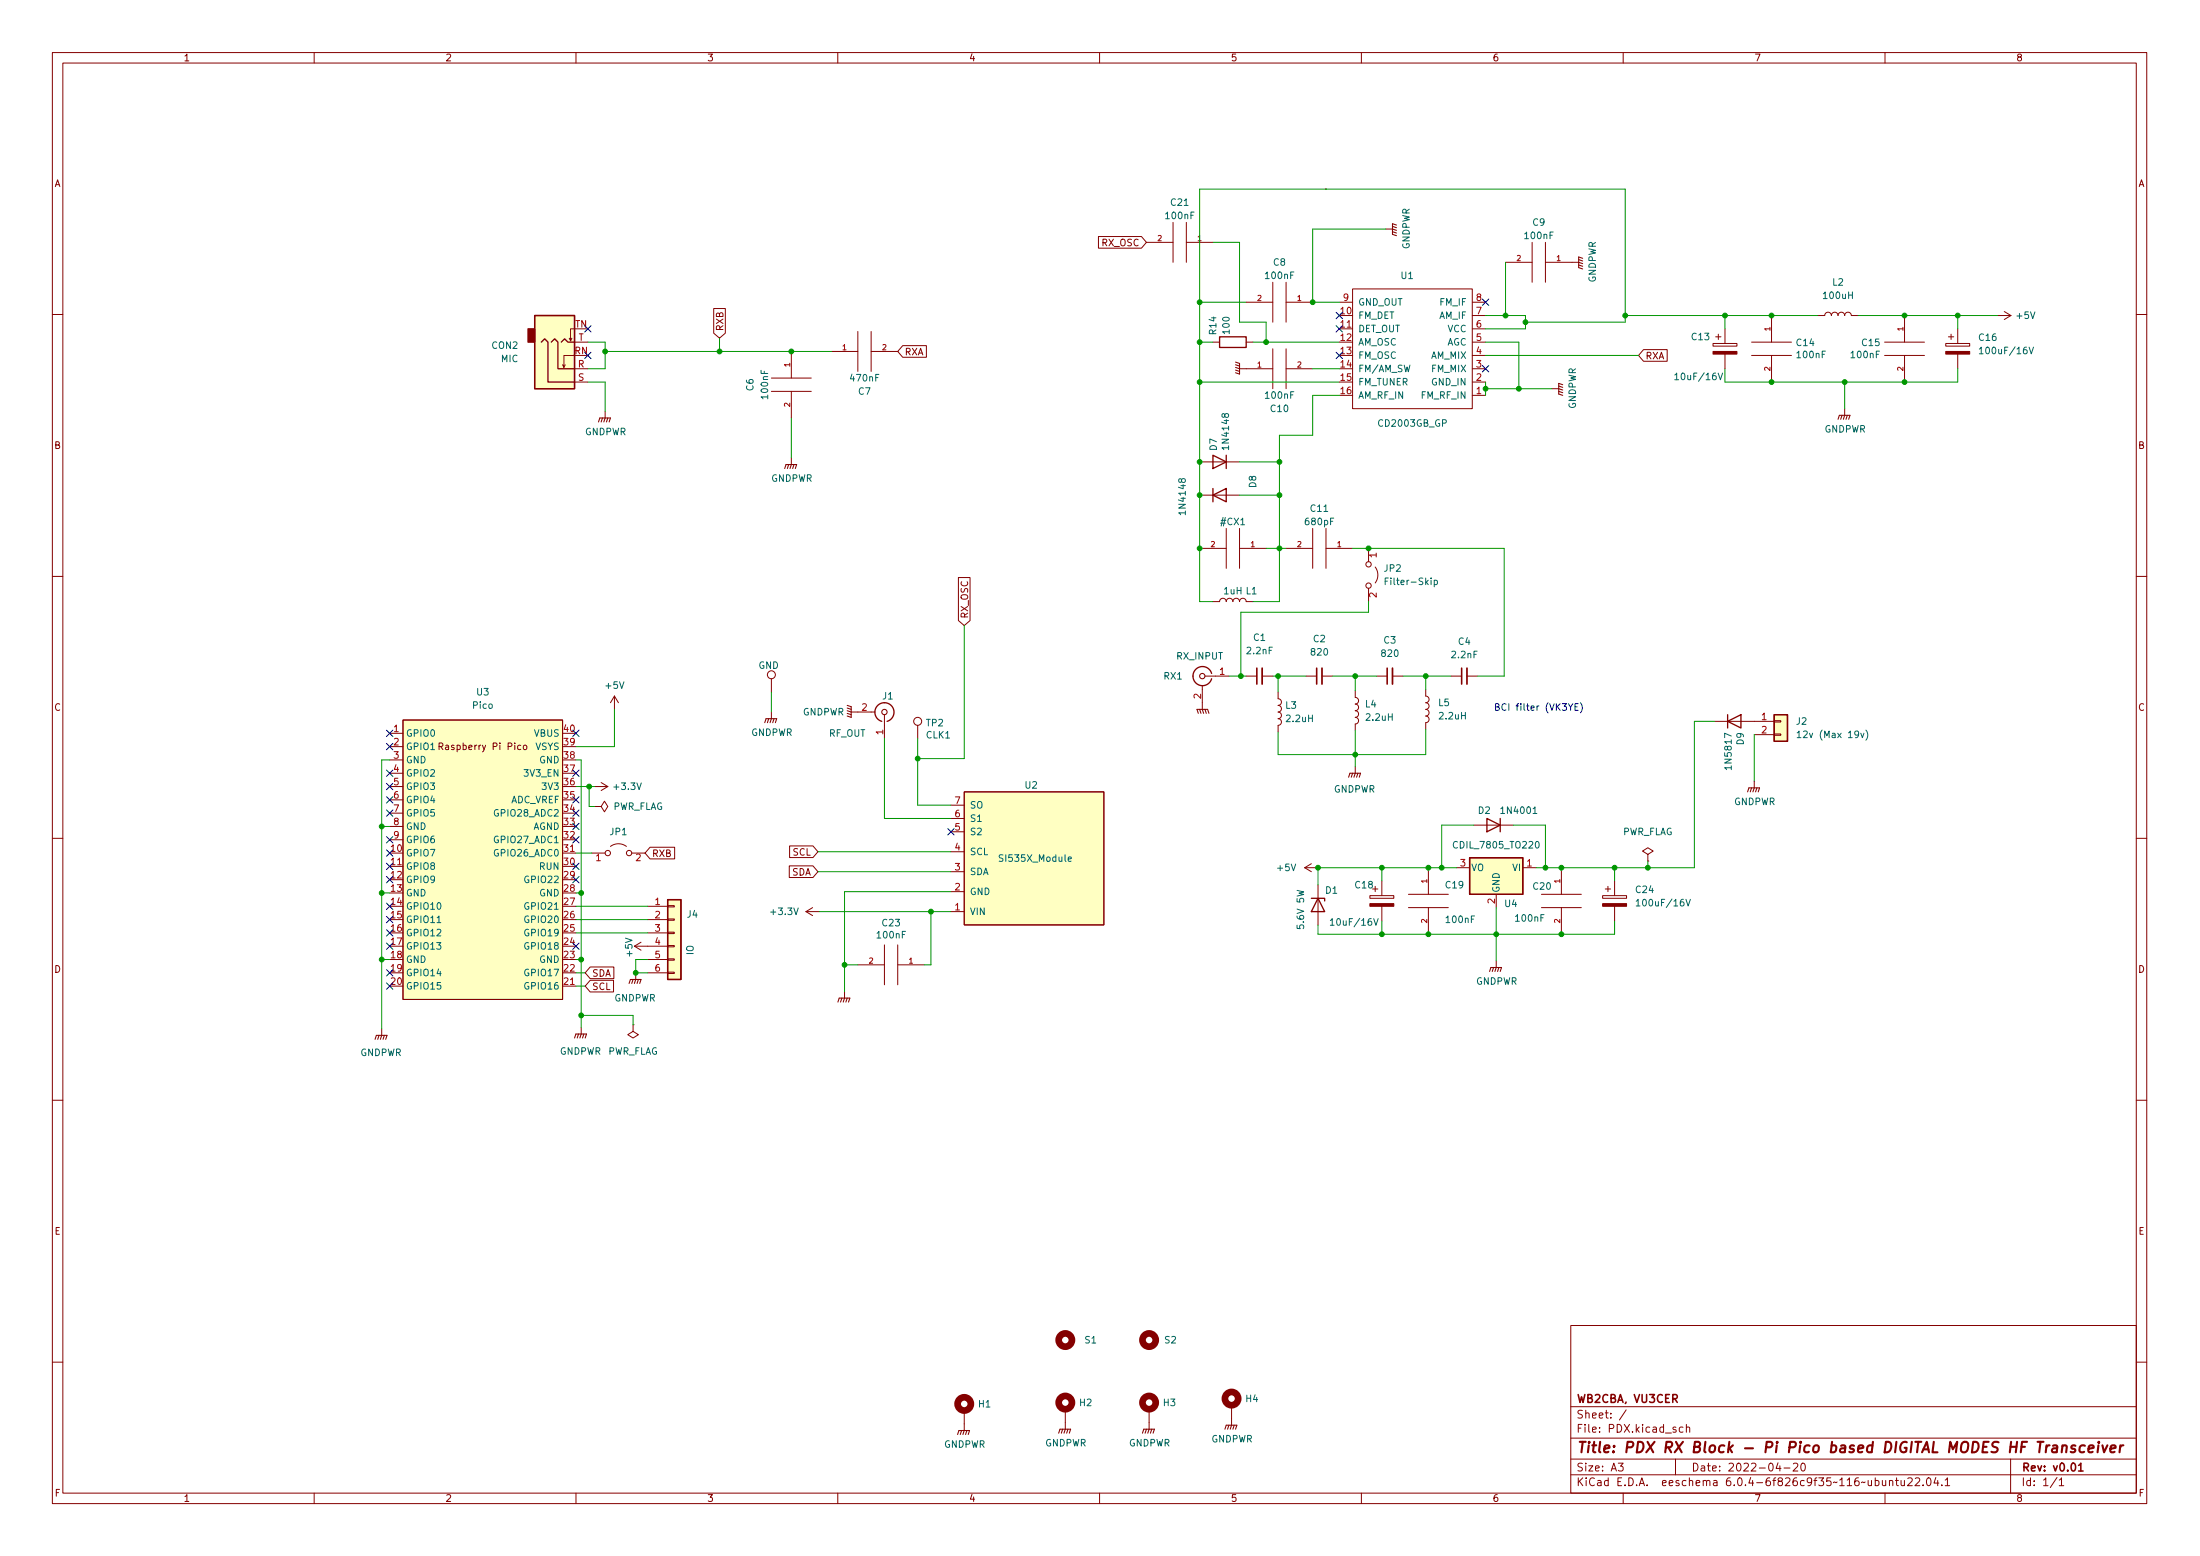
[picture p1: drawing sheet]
<svg xmlns="http://www.w3.org/2000/svg" width="420mm" height="297mm" viewBox="0 0 420 297" stroke-linecap="round" stroke-linejoin="round" font-family="sans-serif">
<g fill="none" stroke="#840000" stroke-width=".19">
<path d="M10 10h400v277h-400zM12 12h396v273h-396zM60 10v2M110 10v2M160 10v2M210 10v2M260 10v2M310 10v2M360 10v2M136.3 58.9h2.2v4.7l-1.1 1-1.1-1zM209.8 45.2h8.2l.9 1.1-.9 1.1h-8.2zM218.9 46.3h5.1"/>
<path d="M224 42.5v7.6M226.6 42.5v7.6M226.6 46.3h5M238 57.7h5.1M243.1 53.9v7.6M245.6 53.9v7.6M245.6 57.7h5.1M255.8 57.7h2.5M258.3 55.2h22.9v22.8h-22.9zM264.7 43.7h1.2M281.2 57.7h2.5M287.5 50.1h5.1"/>
<path d="M292.6 46.3v7.6M295.1 50.1h6.4M295.1 46.3v7.6M382.8 59.5l1.2 .7M10 60h2M107.9 69.6l-.2 .5M109.2 64.6l-.2 .5M109.7 62.8h-.7v2.3l-.3-.5M109.7 67.9h-2v2.2l-.3-.5M109.7 70.4h2.6M109.7 65.3h2.6M109.7 72.9h2.6"/>
<path d="M115.6 78.5v1.3M147.3 74.7h7.6M147.3 72.2h7.6M151.1 67.1v5.1M151.1 74.7v5.1M158.7 67.1h5.1M163.8 63.3v7.6M166.4 63.3v7.6M166.4 67.1h5M172.4 66h4.5v2.2h-4.5l-1-1.1zM231.6 65.3h1.3M236.7 70.4h6.4"/>
<path d="M238 65.3h1.3M243.1 66.6v7.6M245.6 66.6v7.6M245.6 70.4h5.1M255.8 62.8h2.5M281.2 70.4h2.5M281.2 60.2h2.5M281.2 67.9h2.5M281.2 65.3h2.5M281.2 75.5h2.5M281.2 62.8h2.5M281.2 72.9h2.5"/>
<path d="M296.4 74.2h1.3M313.9 66.7h4.5v2.3h-4.5l-1-1.1zM327.2 65.6h4.5v.5h-4.5zM327.7 64.3h1M328.2 63.8v1M329.4 62.8v2.8M329.4 67.6v2.8M334.5 67.9h7.6M334.5 65.3h7.6M338.3 60.2v5.1M338.3 67.9v5M347.2 60.2h1.3a.64 .64 0 0 1 .6-.6 .64 .64 0 0 1 .7 .6 .64 .64 0 0 1 .6-.6 .64 .64 0 0 1 .6 .6 .64 .64 0 0 1 .7-.6 .64 .64 0 0 1 .6 .6 .64 .64 0 0 1 .6-.6 .64 .64 0 0 1 .7 .6h1.2"/>
<path d="M352.3 78v1.3M359.9 67.9h7.6M359.9 65.3h7.6M363.7 60.2v5.1M363.7 67.9v5M371.6 65.6h4.6v.5h-4.6zM372.1 64.3h1M372.6 63.8v1M373.9 62.8v2.8M373.9 67.6v2.8M381.5 60.2h2.5M384 60.2l-1.2 .8"/>
<path d="M408 60h2M151.1 87.4v1.3M229.1 94.5h7.6M229.1 88.2h7.6M10 110h2M183 110.3h2.3v8.2l-1.2 .9-1.1-.9zM229.1 104.7h5.1M231.6 114.8h1.3a.64 .64 0 0 1 .7-.6 .64 .64 0 0 1 .6 .6 .64 .64 0 0 1 .6-.6 .64 .64 0 0 1 .7 .6 .64 .64 0 0 1 .6-.6 .64 .64 0 0 1 .6 .6 .64 .64 0 0 1 .7-.6 .64 .64 0 0 1 .6 .6h1.3M234.2 100.9v7.6M236.7 104.7h5.1M236.7 100.9v7.6M245.6 104.7h5.1"/>
<path d="M250.7 100.9v7.6M253.2 100.9v7.6M253.2 104.7h5.1M261.4 104.7v2.5M261.4 112.3v2.5M262.6 108.2a2.54 2.54 0 0 1 0 3.1M408 110h2M74.4 140h2.6M77 137.5h30.4v53.3h-30.4zM117.3 132.9l-.7 1.2M117.3 132.9v2.5M117.3 132.9l.8 1.2"/>
<path d="M147.3 129.6v2.5M147.3 135.9v1.3M162.6 135.9h4.5M168.9 136.4v4.6M175.3 138.5v2.5M229.6 130.8v4.6M230.1 129.1h4.6M238 129.1h2M241 129.1h2.1M244.1 132.1v1.3a.64 .64 0 0 1 .6 .6 .64 .64 0 0 1-.6 .7 .64 .64 0 0 1 .6 .6 .64 .64 0 0 1-.6 .6 .64 .64 0 0 1 .6 .7 .64 .64 0 0 1-.6 .6 .64 .64 0 0 1 .6 .6 .64 .64 0 0 1-.6 .7v1.2M249.4 129.1h2.1M252.5 129.1h2"/>
<path d="M258.8 131.9v1.2a.63 .63 0 0 1 .7 .7 .63 .63 0 0 1-.7 .6 .63 .63 0 0 1 .7 .6 .63 .63 0 0 1-.7 .7 .63 .63 0 0 1 .7 .6 .63 .63 0 0 1-.7 .6 .63 .63 0 0 1 .7 .7 .63 .63 0 0 1-.7 .6v1.3M262.9 129.1h2M265.9 129.1h2.1M272.3 131.6v1.3a.63 .63 0 0 1 .6 .6 .63 .63 0 0 1-.6 .6 .63 .63 0 0 1 .6 .7 .63 .63 0 0 1-.6 .6 .63 .63 0 0 1 .6 .7 .63 .63 0 0 1-.6 .6 .63 .63 0 0 1 .6 .6 .63 .63 0 0 1-.6 .7v1.2M277.1 129.1h2M280.2 129.1h2M327.4 137.7h11.4M338.8 137.6h1.3v.2h-1.3zM74.4 142.5h2.6M74.4 145.1h2.6M74.4 147.6h2.6M74.4 150.2h2.6"/>
<path d="M74.4 152.7h2.6M74.4 155.2h2.6M74.4 157.8h2.6M83.9 142.5l.6-.1 .1-.1-.1-.3-.6-.2v1.3M84.2 142.5l.4 .6M99.5 142.3h-.4l-.2 .2 .1 .5h.5M100.1 142.3h.3l.2 .2v.4l-.2 .2-.3-.1-.2-.1zM113.5 154h1.3l.6-1.1 .7 1.1-.7 1-.6-1M113.5 154h.1M113.5 150.2h2.6M114.8 149.4l1.3 .8M116.1 150.2l-1.3 .7"/>
<path d="M181.6 158.8h2.5M181.6 156.2h2.5M181.6 153.7h2.5M184.1 151.2h26.7v25.4h-26.7zM258.8 146.3v1.3M281.4 157.5h7.7M335 140.2h3.8M335 149.1v1.3M338.8 140.1h1.3v.3h-1.3zM10 160h2M74.4 165.4h2.6M74.4 160.3h2.6"/>
<path d="M107.4 162.9h2.6M113 162.9h2.6M116.6 161.6a2.54 2.54 0 0 1 3 0M120.6 162.9h2.6M122.4 179.9l-1.2 .7M123.7 173h3.8M123.7 175.6h3.8M123.7 178.1h3.8M124.1 161.7h4.7v2.3h-4.7l-.9-1.1zM127.5 178h1.3v.2h-1.3zM127.5 175.4h1.3v.3h-1.3zM127.5 172.9h1.3v.2h-1.3z"/>
<path d="M150.7 165.3h4.6l.9 1.1-.9 1.1h-4.6zM150.8 161.5h4.5l.9 1.1-.9 1.1h-4.5zM153.9 174h2.6M153.9 174l1.3 .8M155.2 173.3l-1.3 .7M181.6 174h2.5M181.6 170.2h2.5M181.6 166.4h2.5M181.6 162.6h2.5M249.2 165.6h2.5M249.2 165.6l1.2 .8M250.4 164.9l-1.2 .7"/>
<path d="M251.7 168.9v7.7M261.6 171h4.6v.5h-4.6zM262.1 169.7h1M263.9 168.2v2.8M263.9 173v2.8M269 173.3h7.6M269 170.7h7.6M272.8 165.6v5.1M272.8 173.3v5M278.1 165.6h2.6M285.7 170.7v2.6M290.8 165.6h2.6"/>
<path d="M294.4 173.3h7.6M294.4 170.7h7.6M298.2 165.6v5.1M298.2 173.3v5M306.1 171h4.5v.5h-4.5zM306.6 169.7h1M307.1 169.2v1M308.4 168.2v2.8M308.4 173v2.8M314.7 163.1l1-.6-1-.7-1 .7 1 .6v1.3M314.7 164.4h.1M408 160h2"/>
<path d="M72.9 196.4v1.2M107.4 188.3h2.6M111 196.1v1.3M112.7 187.1h4.5v2.3h-4.5l-.9-1.1zM112.7 184.6h4.5v2.2h-4.5l-.9-1.1zM120.9 195.6v1.3l1 .6-1 .7-1-.7 1-.6M120.9 195.6h.1M121.2 180.6l1.2 .8M121.2 180.6h6.3M121.4 185.7v1.3M123.7 183.2h3.8M123.7 185.7h3.8"/>
<path d="M127.5 185.6h1.3v.2h-1.3zM127.5 183h1.3v.3h-1.3zM127.5 180.5h1.3v.3h-1.3zM161.3 189.3v1.2M163.8 184.2h5.1M168.9 180.4v7.6M171.4 180.4v7.6M171.4 184.2h5.1M285.7 183.4v1.3M10 210h2M408 210h2M300 253h108v32h-108z"/>
<path d="M10 260h2M184.1 269.3v3.8M203.5 269v3.8M219.5 269v3.8M235.2 268.3v3.8M300 278.5h108M300 274.5h108M300 268.5h108M309.1 279.3h.9l-.5 .6 .4 .1v.7l-.2 .1-.6-.1M310.6 269.1l-1.3 2M320 278.5v3M321.4 272.5l-.4-.1-.3 .3 .2 .6h.5"/>
<path d="M322.1 272.6l.2-.2 .3 .1 .1 .9M322.1 271.9v1.5M339.6 279.2l-.4 1.1h.9M339.9 279.8v1M342.5 279.5l.6-.2 .2 .2 .1 .2-1 1.1h1M344.1 279.4l.2-.1a.8 .8 0 0 1 .5 .8 .8 .8 0 0 1-.5 .7 .99 .99 0 0 1-.2-1.4zM384 278.5v6.5M408 260h2M60 285v2M110 285v2M160 285v2M210 285v2"/>
<path d="M260 285v2M300 281.5h108M310 285v2M340.7 280.2h1.2M359.5 282.6l.1 .9 .3 .1 .2-.1M360 285v2M360.1 282.6v1M360.9 282.8l.2-.2 .3 .1 .1 .9M360.9 282.6v1M362 282.6h.6M362.2 282.1v1.3l.4 .2M363.1 282.6v.9l.4 .1 .2-.1"/>
<path d="M363.7 282.6v1M364.4 282.3l.5-.2 .2 .2 .1 .2-.9 1.1h.9M365.8 282.3l.6-.2 .2 .2v.2l-.9 1.1h.9M367.3 283.5v.1M368.1 282.2l.2-.1a.8 .8 0 0 1 .5 .8 .8 .8 0 0 1-.5 .7 .99 .99 0 0 1-.2-1.4zM369.7 282l-.3 1.1h.9M370.1 282.6v1M370.9 283.5v.1M371.5 282.5l.4-.4v1.5M371.5 283.6h.9M392.9 282l-1.3 2M393.3 282.5l.4-.4v1.5"/>
<path d="M393.3 283.6h.8"/>
<circle cx="261.4" cy="111.8" r=".51"/>
<circle cx="261.4" cy="107.7" r=".51"/>
<circle cx="147.3" cy="128.8" r=".76"/>
<circle cx="175.3" cy="137.7" r=".76"/>
<circle cx="116.1" cy="162.9" r=".51"/>
<circle cx="120.1" cy="162.9" r=".51"/>
</g>
<path d="M240 127.5v3.1M251.5 127.5v3.1M264.9 127.5v3.1M279.1 127.5v3.1M397 279.7l.4-.4v1.5M397 280.8h.8" fill="none" stroke="#840000" stroke-width=".3"/>
<g fill="none" stroke="#840000" stroke-width=".4">
<path d="M392.1 276h.7v1.2M392.9 276.4l-.7 .1a.4 .4 0 0 0-.3 .3 .4 .4 0 0 0 .2 .4l.7-.1M393.9 276.1a.49 .49 0 0 1 .8 .1l-.1 1M393.9 275.9l-.2 1.3M396.4 276a.49 .49 0 0 0-.8 .3v.2l.7 .2 .1 .2-.4 .3-.5-.1M398.2 276a.66 .66 0 0 0-1 .3l-.1 .6 .2 .2h.7M398.9 276.6l.9-.2v-.4l-.6-.1-.3 .3v.9h.8M400.8 275.9l-.2 1.3M400.8 275.2l-.1 .1 .1 .1v-.2v.2M401.5 275.9l.3 1.3 .7-1.3M403.1 276.6l.9-.2v-.4l-.6-.1-.3 .3v.9h.7M405 275.9l-.2 1.3"/>
<path d="M405.5 275.9l-.4 .1-.2 .3"/>
</g>
<g fill="none" stroke="#840000" stroke-width="1.3">
<circle cx="203.5" cy="255.8" r="1.27"/>
<circle cx="219.5" cy="255.8" r="1.27"/>
<circle cx="184.1" cy="268" r="1.27"/>
<circle cx="203.5" cy="267.8" r="1.27"/>
<circle cx="219.5" cy="267.8" r="1.27"/>
<circle cx="235.2" cy="267" r="1.27"/>
</g>
<path d="M241 127.5v3.1M252.5 127.5v3.1M265.9 127.5v3.1M280.2 127.5v3.1" fill="none" stroke="#840000" stroke-width=".33"/>
<g fill="none" stroke="#840000" stroke-width=".2">
<path d="M265.9 44.2l.8 .3M265.9 43.7l.8 .3M265.9 43.2l.8 .3M266.7 43l-.8-.3v2l.8 .3M301.5 50.6l.8 .2M301.5 50.1l.8 .2M301.5 49.6l.8 .2M302.3 49.3l-.8-.2v2l.8 .2M115.1 79.8l-.3 .8M115.6 79.8l-.3 .8M116.1 79.8l-.3 .8M236 69.1l.7 .3v2l-.7-.2"/>
<path d="M236 69.6l.7 .3M236 70.1l.7 .3M236 70.6l.7 .3M297.7 74.7l.7 .3M297.7 74.2l.7 .3M297.7 73.7l.7 .3M298.4 73.4l-.7-.2v2l.7 .3M351.8 79.3l-.3 .7M352.3 79.3l-.3 .7M352.8 79.3l-.2 .7M114.3 80.6l.3-.8h2l-.3 .8M149.9 89.4l.2-.7h2l-.2 .7"/>
<path d="M150.6 88.7l-.2 .7M151.1 88.7l-.2 .7M151.6 88.7l-.2 .7M351 80l.3-.7h2l-.2 .7M146 138l.3-.8h2l-.2 .8M146.8 137.2l-.2 .8M147.3 137.2l-.2 .8M147.8 137.2l-.2 .8M161.8 134.7l.8 .2v2l-.8-.2M161.8 135.2l.8 .2M161.8 135.7l.8 .2M161.8 136.2l.8 .2"/>
<path d="M228.9 136.2l-.3-.8h2l.3 .8M229.1 135.4l.3 .8M229.6 135.4l.3 .8M230.1 135.4l.3 .8M257.6 148.4l.2-.8h2l-.2 .8M258.3 147.6l-.2 .8M258.8 147.6l-.2 .8M259.3 147.6l-.2 .8M333.8 151.2l.2-.8h2l-.2 .8M334.5 150.4l-.2 .8M335 150.4l-.2 .8M335.5 150.4l-.2 .8"/>
<path d="M71.6 198.4l.3-.8h2l-.2 .8M72.4 197.6l-.3 .8M72.9 197.6l-.3 .8M73.4 197.6l-.2 .8M109.7 198.2l.3-.8h2l-.2 .8M110.5 197.4l-.3 .8M111 197.4l-.3 .8M111.5 197.4l-.2 .8M120.1 187.7l.3-.7h2l-.2 .7M120.9 187l-.3 .7M121.4 187l-.2 .7M121.9 187l-.2 .7"/>
<path d="M160 191.3l.3-.8h2l-.2 .8M160.8 190.5l-.3 .8M161.3 190.5l-.3 .8M161.8 190.5l-.3 .8M284.5 185.5l.2-.8h2.1l-.3 .8M285.2 184.7l-.2 .8M285.7 184.7l-.2 .8M286.3 184.7l-.3 .8M182.9 273.8l.2-.7h2.1l-.3 .7M183.6 273.1l-.2 .7M184.1 273.1l-.2 .7M184.7 273.1l-.3 .7"/>
<path d="M202.2 273.6l.2-.8h2.1l-.3 .8M202.9 272.8l-.2 .8M203.5 272.8l-.3 .8M204 272.8l-.3 .8M218.2 273.6l.2-.8h2.1l-.3 .8M218.9 272.8l-.2 .8M219.5 272.8l-.3 .8M220 272.8l-.3 .8M233.9 272.8l.3-.7h2l-.2 .7M234.7 272.1l-.3 .7M235.2 272.1l-.3 .7M235.7 272.1l-.2 .7"/>
<circle cx="168.9" cy="135.9" r=".51"/>
<circle cx="229.6" cy="129.1" r=".51"/>
</g>
<g fill="none" stroke="#840000" stroke-width=".25">
<path d="M102.1 60.2h7.6v14h-7.6zM103.4 65.3l.6-.6 .6 .6v7.6h5.1M105.3 65.3l.6-.6 .7 .6v5.1h3.1M107.2 65.3l.6-.6 .7 .6h1.2M232.9 64.3h5.1v2h-5.1zM231.6 94.5l2.6-1.2v2.5zM231.6 86.9l2.6 1.3-2.6 1.2zM231.6 93.3v2.5M234.2 86.9v2.5M169.4 137.7a1.81 1.81 0 0 0 1-2.8 1.81 1.81 0 0 0-3 0 1.81 1.81 0 0 0 1 2.8M231.4 128.6a1.81 1.81 0 0 0-2.8-1 1.81 1.81 0 0 0 0 2.9 1.81 1.81 0 0 0 2.8-.9M329.9 137.7l2.6-1.3v2.6z"/>
<path d="M329.9 136.4v2.6M338.8 136.4h2.6v5.1h-2.6zM284 156.2l2.5 1.3-2.5 1.3zM286.5 156.2v2.6M127.5 171.7h2.5v15.3h-2.5zM250.4 171.5h2.6v.5M251.7 171.5l1.3 2.5h-2.6zM280.7 163.7h10.1v7h-10.1z"/>
</g>
<g fill="none" stroke="#006464" stroke-width=".19">
<path d="M319.9 71.6l.3-.4v1.3M319.9 72.5h.7M328.1 71.2l.5 1.3 .4-1.3M378 66.6l.4-.3v1.2M378 67.5h.7M387.5 66.3l.4 1.2 .5-1.2M264.5 110.9h.5M265.1 110.3h-.6v1.3M273.9 110.8h.4l.2 .2-.1 .5h-.5M273.9 110.8v1.2M343.2 139.9l.4-.4v1.3M355.4 140l.3 .8 .3-.8"/>
<path d="M356.3 139.4a1.46 1.46 0 0 1 0 1.9M292.8 155.3h.7M343.2 140.8h.7M83.5 176.1h.7M204 164l.6-.1-.1-.2-.3-.1-.2 .2 .1 .6h.4M254.1 175.7l.3-.3v1.2M254.1 176.6h.7M262.4 175.4l.4 1.2 .4-1.2M293.3 160.8l.2-.2a.68 .68 0 0 1 .5 .7 .68 .68 0 0 1-.5 .6l-.3-.5zM312.5 172l.3-.3v1.2M312.5 172.9h.7M322 171.7l.4 1.2 .4-1.2"/>
</g>
<g fill="#ffffc2" stroke="#ffffc2" stroke-width=".19">
<path d="M184.1 151.2h26.7v25.4h-26.7z"/>
<path d="M77 137.5h30.4v53.3h-30.4z"/>
<path d="M338.8 136.4h2.6v5.1h-2.6z"/>
<path d="M280.7 163.7h10.1v7h-10.1z"/>
<path d="M127.5 171.7h2.5v15.3h-2.5z"/>
<path d="M102.1 60.2h7.6v14h-7.6z"/>
</g>
<g fill="#840000" stroke="#840000" stroke-width=".19">
<path d="M306.1 172.5h4.5v.5h-4.5z"/>
<path d="M327.2 67.1h4.5v.5h-4.5z"/>
<path d="M371.6 67.1h4.6v.5h-4.6z"/>
<path d="M261.6 172.5h4.6v.5h-4.6z"/>
<circle cx="253.2" cy="36.1" r=".08"/>
</g>
<path d="M100.8 62.8h1.3v2.5h-1.3z" fill="#840000" stroke="#840000" stroke-width=".25"/>
<path d="M299.5 134.3l.5 .7 .4-.7M300 135v.6M300.8 134.9h.4M301.4 134.3h-.6v1.3h.6M301.8 134.2a1.46 1.46 0 0 1 0 1.9" fill="none" stroke="#0000c2" stroke-width=".19"/>
<g fill="none" stroke="#009600" stroke-width=".19">
<path d="M229.1 57.7h8.9M231.6 46.3h5.1v15.2h5.1v3.8M264.7 43.7h-14v14h5.1M287.5 50.1v10.1M112.3 65.3h3.3v5.1h-3.3M112.3 72.9h3.3v5.6M115.6 67.1h43.1M137.4 64.6v2.5M151.1 79.8v7.6M229.1 65.3h2.5M229.1 72.9h26.7M239.3 65.3h16.5"/>
<path d="M250.7 70.4h5.1M255.8 75.5h-5.1v7.6h-6.4v31.7h-5M283.7 65.3h6.4v8.9M283.7 72.9v2.6M283.7 74.2h12.7M283.7 60.2h7.6v2.6h-7.6M283.7 67.9h29.2M291.3 61.5h19.1v-25.4h-81.3v78.7h2.5M310.4 60.2h36.8M329.4 70.4v2.5h44.5v-2.5M329.4 60.2v2.6M352.3 72.9v5.1"/>
<path d="M354.8 60.2h26.7M373.9 60.2v2.6M236.7 88.2h7.6M236.7 94.5h7.6M184.1 119.4v25.4h-8.8M241.8 104.7h3.8M258.3 104.7h29v24.4h-5.1M261.4 114.8v2.1h-24.4v12.2M117.3 135.4v7.1h-7.3M147.3 132.1v3.8M234.7 129.1h3.3M243.1 129.1h6.3"/>
<path d="M244.1 129.1v3M254.5 129.1h8.4M258.8 129.1v2.8M258.8 139.5v6.8M268 129.1h9.1M272.3 129.1v2.5M272.3 139.2v4.9h-28.2v-4.4M327.4 137.7h-3.8v27.9h-30.2M72.9 157.8h1.5M74.4 145.1h-1.5v51.3M110 145.1h1v51M110 150.2h3.5"/>
<path d="M112.5 150.2v3.8h1M168.9 141v15.2h12.7M175.3 141v12.7h6.3M281.4 157.5h-6.1v8.1M289.1 157.5h6v8.1M335 140.2v8.9M72.9 170.5h1.5M110 178.1h13.7M110 170.5h1M110 162.9h3M110 173h13.7M110 175.6h13.7"/>
<path d="M156.2 162.6h25.4M156.2 166.4h25.4M156.5 174h25.1M177.8 174v10.2h-1.3M181.6 170.2h-20.3v19.1M263.9 165.6v2.6M263.9 175.8v2.5M278.1 165.6h-26.4v3.3M285.7 173.3v10.1M308.4 175.8v2.5h-56.7v-1.7M308.4 165.6v2.6M314.7 164.4v1.2"/>
<path d="M72.9 183.2h1.5M110 188.3h1.8M110 185.7h1.8M110 183.2h1M111 193.8h9.9v1.8M123.7 183.2h-2.3v2.5h2.3M161.3 184.2h2.5"/>
</g>
<g fill="none" stroke="#000084" stroke-width=".19">
<path d="M255.2 59.6l1.2 1.2M256.4 59.6l-1.2 1.2M283.1 57.1l1.2 1.2M284.3 57.1l-1.2 1.2M111.7 67.2l1.2 1.3M111.7 62.2l1.2 1.2M112.9 67.2l-1.2 1.3M112.9 62.2l-1.2 1.2M255.2 67.2l1.2 1.3M255.2 62.2l1.2 1.2M256.4 67.2l-1.2 1.3M256.4 62.2l-1.2 1.2"/>
<path d="M283.1 69.8l1.2 1.2M284.3 69.8l-1.2 1.2M73.8 139.4l1.2 1.2M75 139.4l-1.2 1.2M109.4 139.4l1.2 1.2M110.6 139.4l-1.2 1.2M73.8 147l1.2 1.2M73.8 152.1l1.2 1.2M73.8 149.5l1.2 1.3M73.8 141.9l1.2 1.2M73.8 159.7l1.2 1.2M73.8 154.6l1.2 1.2"/>
<path d="M75 147l-1.2 1.2M75 152.1l-1.2 1.2M75 149.5l-1.2 1.3M75 141.9l-1.2 1.2M75 159.7l-1.2 1.2M75 154.6l-1.2 1.2M109.4 152.1l1.2 1.2M109.4 154.6l1.2 1.2M109.4 159.7l1.2 1.2M109.4 147l1.2 1.2M109.4 157.2l1.2 1.2M110.6 152.1l-1.2 1.2"/>
<path d="M110.6 154.6l-1.2 1.2M110.6 159.7l-1.2 1.2M110.6 147l-1.2 1.2M110.6 157.2l-1.2 1.2M181 158.2l1.2 1.2M182.2 158.2l-1.2 1.2M73.8 164.8l1.2 1.2M73.8 167.3l1.2 1.2M73.8 162.2l1.2 1.3M73.8 172.4l1.2 1.2M73.8 174.9l1.2 1.3M73.8 177.5l1.2 1.2"/>
<path d="M75 164.8l-1.2 1.2M75 167.3l-1.2 1.2M75 174.9l-1.2 1.3M75 162.2l-1.2 1.3M75 172.4l-1.2 1.2M75 177.5l-1.2 1.2M109.4 164.8l1.2 1.2M109.4 167.3l1.2 1.2M110.6 164.8l-1.2 1.2M110.6 167.3l-1.2 1.2M73.8 180l1.2 1.2M73.8 187.6l1.2 1.3"/>
<path d="M73.8 185.1l1.2 1.2M75 187.6l-1.2 1.3M75 180l-1.2 1.2M75 185.1l-1.2 1.2M109.4 180l1.2 1.2M110.6 180l-1.2 1.2"/>
</g>
<g fill="#009600" stroke="#009600" stroke-width=".19">
<circle cx="112.5" cy="150.2" r=".46"/>
<circle cx="115.6" cy="67.1" r=".46"/>
<circle cx="175.3" cy="144.8" r=".46"/>
<circle cx="111" cy="170.5" r=".46"/>
<circle cx="111" cy="193.8" r=".46"/>
<circle cx="111" cy="183.2" r=".46"/>
<circle cx="121.4" cy="185.7" r=".46"/>
<circle cx="72.9" cy="170.5" r=".46"/>
<circle cx="72.9" cy="157.8" r=".46"/>
<circle cx="72.9" cy="183.2" r=".46"/>
<circle cx="244.1" cy="129.1" r=".46"/>
<circle cx="237" cy="129.1" r=".46"/>
<circle cx="229.1" cy="88.2" r=".46"/>
<circle cx="229.1" cy="65.3" r=".46"/>
<circle cx="229.1" cy="72.9" r=".46"/>
<circle cx="244.3" cy="104.7" r=".46"/>
<circle cx="229.1" cy="104.7" r=".46"/>
<circle cx="229.1" cy="94.5" r=".46"/>
<circle cx="137.4" cy="67.1" r=".46"/>
<circle cx="151.1" cy="67.1" r=".46"/>
<circle cx="229.1" cy="57.7" r=".46"/>
<circle cx="177.8" cy="174" r=".46"/>
<circle cx="161.3" cy="184.2" r=".46"/>
<circle cx="244.3" cy="94.5" r=".46"/>
<circle cx="272.3" cy="129.1" r=".46"/>
<circle cx="261.4" cy="104.7" r=".46"/>
<circle cx="258.8" cy="144.1" r=".46"/>
<circle cx="258.8" cy="129.1" r=".46"/>
<circle cx="244.3" cy="88.2" r=".46"/>
<circle cx="250.7" cy="57.7" r=".46"/>
<circle cx="241.8" cy="65.3" r=".46"/>
<circle cx="283.7" cy="74.2" r=".46"/>
<circle cx="272.8" cy="178.3" r=".46"/>
<circle cx="285.7" cy="178.3" r=".46"/>
<circle cx="298.2" cy="178.3" r=".46"/>
<circle cx="272.8" cy="165.6" r=".46"/>
<circle cx="275.3" cy="165.6" r=".46"/>
<circle cx="263.9" cy="178.3" r=".46"/>
<circle cx="263.9" cy="165.6" r=".46"/>
<circle cx="251.7" cy="165.6" r=".46"/>
<circle cx="310.4" cy="60.2" r=".46"/>
<circle cx="291.3" cy="61.5" r=".46"/>
<circle cx="363.7" cy="72.9" r=".46"/>
<circle cx="363.7" cy="60.2" r=".46"/>
<circle cx="352.3" cy="72.9" r=".46"/>
<circle cx="338.3" cy="60.2" r=".46"/>
<circle cx="373.9" cy="60.2" r=".46"/>
<circle cx="329.4" cy="60.2" r=".46"/>
<circle cx="290.1" cy="74.2" r=".46"/>
<circle cx="287.5" cy="60.2" r=".46"/>
<circle cx="338.3" cy="72.9" r=".46"/>
<circle cx="295.1" cy="165.6" r=".46"/>
<circle cx="314.7" cy="165.6" r=".46"/>
<circle cx="308.4" cy="165.6" r=".46"/>
<circle cx="298.2" cy="165.6" r=".46"/>
</g>
<text font-size="2.8" fill="#840000" x="301" y="277.3">Title: PDX RX Block - Pi Pico based DIGITAL MODES HF Transceiver</text>
<g font-size="2.1" fill="#840000">
<text x="301" y="267.8">WB2CBA, VU3CER</text>
<text x="301" y="273.5">File: PDX.kicad_sch</text>
<text x="301" y="270.8">Sheet: /</text>
<text x="301" y="280.9">Size: A3</text>
<text x="323" y="280.9">Date: 2022-04-20</text>
<text x="386" y="280.9">Rev: v0.01</text>
<text x="301" y="283.7">KiCad E.D.A. eeschema 6.0.4-6f826c9f35~116~ubuntu22.04.1</text>
<text x="386" y="283.7">Id: 1/1</text>
</g>
<g font-size="1.8" fill="#840000">
<text x="35" y="11.7">1</text>
<text x="85" y="11.7">2</text>
<text x="135" y="11.7">3</text>
<text x="185" y="11.7">4</text>
<text x="235" y="11.7">5</text>
<text x="285" y="11.7">6</text>
<text x="335" y="11.7">7</text>
<text x="385" y="11.7">8</text>
<text x="10.3" y="35.7">A</text>
<text x="408.3" y="35.7">A</text>
<text x="210.4" y="47">RX_OSC</text>
<text x="138.1" y="63.3" transform="rotate(-90 138.1 63.3)">RXB</text>
<text x="172.7" y="67.8">RXA</text>
<text x="314.2" y="68.6">RXA</text>
<text x="10.3" y="85.7">B</text>
<text x="408.3" y="85.7">B</text>
<text x="184.9" y="118.1" transform="rotate(-90 184.9 118.1)">RX_OSC</text>
<text x="10.3" y="135.7">C</text>
<text x="408.3" y="135.7">C</text>
<text x="84.6" y="143.2">Raspberry Pi Pico</text>
<text x="124.5" y="163.6">RXB</text>
<text x="151.2" y="167.1">SDA</text>
<text x="151.4" y="163.3">SCL</text>
<text x="10.3" y="185.7">D</text>
<text x="408.3" y="185.7">D</text>
<text x="113" y="189">SCL</text>
<text x="113" y="186.4">SDA</text>
<text x="10.4" y="235.7">E</text>
<text x="408.4" y="235.7">E</text>
<text x="10.4" y="285.7">F</text>
<text x="35" y="286.7">1</text>
<text x="85" y="286.7">2</text>
<text x="135" y="286.7">3</text>
<text x="185" y="286.7">4</text>
<text x="235" y="286.7">5</text>
<text x="285" y="286.7">6</text>
<text x="335" y="286.7">7</text>
<text x="385" y="286.7">8</text>
<text x="408.4" y="285.7">F</text>
</g>
<g font-size="1.8" fill="#006464">
<text x="222.7" y="41.8">100nF</text>
<text x="223.7" y="39.3">C21</text>
<text x="269.2" y="47.7" transform="rotate(-90 269.2 47.7)">GNDPWR</text>
<text x="291.3" y="45.6">100nF</text>
<text x="292.7" y="43.1">C9</text>
<text x="241.8" y="53.2">100nF</text>
<text x="243.2" y="50.7">C8</text>
<text x="267.6" y="53.2">U1</text>
<text x="259.3" y="58.3">GND_OUT</text>
<text x="275.1" y="58.3">FM_IF</text>
<text x="304.8" y="54" transform="rotate(-90 304.8 54)">GNDPWR</text>
<text x="348.4" y="57.1">100uH</text>
<text x="350" y="54.5">L2</text>
<text x="232.3" y="63.8" transform="rotate(-90 232.3 63.8)">R14</text>
<text x="234.8" y="63.6" transform="rotate(-90 234.8 63.6)">100</text>
<text x="259.3" y="60.9">FM_DET</text>
<text x="259.3" y="63.4">DET_OUT</text>
<text x="259.3" y="65.9">AM_OSC</text>
<text x="274.9" y="60.9">AM_IF</text>
<text x="276.2" y="65.9">AGC</text>
<text x="276.4" y="63.4">VCC</text>
<text x="323.1" y="64.9">C13</text>
<text x="378" y="65.1">C16</text>
<text x="385.2" y="60.9">+5V</text>
<text x="94" y="66.6">CON2</text>
<text x="95.7" y="69.1">MIC</text>
<text x="259.3" y="68.5">FM_OSC</text>
<text x="259.3" y="71">FM/AM_SW</text>
<text x="273.3" y="68.5">AM_MIX</text>
<text x="273.5" y="71">FM_MIX</text>
<text x="343.2" y="66.1">C14</text>
<text x="343.3" y="68.4">100nF</text>
<text x="353.6" y="68.4">100nF</text>
<text x="355.7" y="66.1">C15</text>
<text x="378.8" y="67.6">100uF/16V</text>
<text x="143.9" y="74.6" transform="rotate(-90 143.9 74.6)">C6</text>
<text x="146.7" y="76" transform="rotate(-90 146.7 76)">100nF</text>
<text x="162.5" y="72.8">470nF</text>
<text x="164" y="75.3">C7</text>
<text x="241.8" y="76.1">100nF</text>
<text x="259.3" y="73.6">FM_TUNER</text>
<text x="259.3" y="76.1">AM_RF_IN</text>
<text x="271.5" y="76.1">FM_RF_IN</text>
<text x="273.5" y="73.6">GND_IN</text>
<text x="320.5" y="72.6">10uF/16V</text>
<text x="111.6" y="83.1">GNDPWR</text>
<text x="242.7" y="78.6">C10</text>
<text x="263.4" y="81.4">CD2003GB_GP</text>
<text x="301" y="78.1" transform="rotate(-90 301 78.1)">GNDPWR</text>
<text x="348.4" y="82.6">GNDPWR</text>
<text x="232.4" y="86" transform="rotate(-90 232.4 86)">D7</text>
<text x="234.7" y="85.5" transform="rotate(-90 234.7 85.5)">1N4148</text>
<text x="147.2" y="92">GNDPWR</text>
<text x="239.9" y="93.1" transform="rotate(-90 239.9 93.1)">D8</text>
<text x="226.4" y="97.9" transform="rotate(-90 226.4 97.9)">1N4148</text>
<text x="233.2" y="100.2">#CX1</text>
<text x="249.4" y="100.2">680pF</text>
<text x="250.3" y="97.7">C11</text>
<text x="233.8" y="113.4">1uH L1</text>
<text x="264.4" y="109.1">JP2</text>
<text x="265.2" y="111.7">Filter-Skip</text>
<text x="224.7" y="125.9">RX_INPUT</text>
<text x="238.2" y="124.9">2.2nF</text>
<text x="239.4" y="122.3">C1</text>
<text x="250.5" y="125.1">820</text>
<text x="250.8" y="122.6">C2</text>
<text x="264" y="125.4">820</text>
<text x="264.3" y="122.8">C3</text>
<text x="277.4" y="125.6">2.2nF</text>
<text x="278.5" y="123.1">C4</text>
<text x="115.7" y="131.5">+5V</text>
<text x="144.8" y="127.7">GND</text>
<text x="222.3" y="129.7">RX1</text>
<text x="90.3" y="135.3">Pico</text>
<text x="91.1" y="132.8">U3</text>
<text x="153.3" y="136.6">GNDPWR</text>
<text x="168.6" y="133.5">J1</text>
<text x="245.5" y="135.3">L3</text>
<text x="245.8" y="137.8">2.2uH</text>
<text x="260.8" y="135">L4</text>
<text x="261" y="137.6">2.2uH</text>
<text x="274.7" y="134.8">L5</text>
<text x="275" y="137.3">2.2uH</text>
<text x="77.5" y="140.6">GPIO0</text>
<text x="77.5" y="143.2">GPIO1</text>
<text x="102" y="140.6">VBUS</text>
<text x="102.2" y="143.2">VSYS</text>
<text x="143.4" y="140.5">GNDPWR</text>
<text x="158.3" y="140.6">RF_OUT</text>
<text x="176.9" y="141">CLK1</text>
<text x="176.9" y="138.6">TP2</text>
<text x="333" y="142.2" transform="rotate(-90 333 142.2)">D9</text>
<text x="343.1" y="138.3">J2</text>
<text x="344.2" y="140.9">12v (Max 19v)</text>
<text x="77.5" y="145.7">GND</text>
<text x="77.5" y="148.2">GPIO2</text>
<text x="100.3" y="148.2">3V3_EN</text>
<text x="103" y="145.7">GND</text>
<text x="330.7" y="146.6" transform="rotate(-90 330.7 146.6)">1N5817</text>
<text x="77.5" y="150.8">GPIO3</text>
<text x="77.5" y="153.3">GPIO4</text>
<text x="77.5" y="155.9">GPIO5</text>
<text x="94.7" y="155.9">GPIO28_ADC2</text>
<text x="97.4" y="153.3">ADC_VREF</text>
<text x="103.8" y="150.8">3V3</text>
<text x="116.9" y="154.6">PWR_FLAG</text>
<text x="117.4" y="150.8">+3.3V</text>
<text x="185.2" y="154.3">SO</text>
<text x="195.8" y="150.5">U2</text>
<text x="254.7" y="151.3">GNDPWR</text>
<text x="282.3" y="155.4">D2</text>
<text x="287" y="155.4">1N4001</text>
<text x="331.1" y="153.7">GNDPWR</text>
<text x="77.5" y="158.4">GND</text>
<text x="77.5" y="160.9">GPIO6</text>
<text x="94.7" y="160.9">GPIO27_ADC1</text>
<text x="101.7" y="158.4">AGND</text>
<text x="116.5" y="159.4">JP1</text>
<text x="185.2" y="159.4">S2</text>
<text x="185.2" y="156.9">S1</text>
<text x="278" y="162">CDIL_7805_TO220</text>
<text x="309.7" y="159.4">PWR_FLAG</text>
<text x="77.5" y="163.5">GPIO7</text>
<text x="77.5" y="166">GPIO8</text>
<text x="94.7" y="163.5">GPIO26_ADC0</text>
<text x="103.1" y="166">RUN</text>
<text x="185.2" y="167">SDA</text>
<text x="185.2" y="163.2">SCL</text>
<text x="191.2" y="164.5">SI535X_Module</text>
<text x="244" y="166.3">+5V</text>
<text x="280.9" y="166.3">VO</text>
<text x="288.9" y="166.3">VI</text>
<text x="77.5" y="168.6">GPIO9</text>
<text x="77.5" y="171.1">GND</text>
<text x="77.5" y="173.6">GPIO10</text>
<text x="100.5" y="173.6">GPIO21</text>
<text x="100.5" y="168.6">GPIO22</text>
<text x="103" y="171.1">GND</text>
<text x="185.2" y="170.9">GND</text>
<text x="253.2" y="170.6">D1</text>
<text x="258.9" y="169.6">C18</text>
<text x="276.1" y="169.6">C19</text>
<text x="286.4" y="170.5" transform="rotate(-90 286.4 170.5)">GND</text>
<text x="287.4" y="173.1">U4</text>
<text x="292.9" y="169.8">C20</text>
<text x="312.5" y="170.5">C24</text>
<text x="313.2" y="173">100uF/16V</text>
<text x="77.5" y="176.2">GPIO11</text>
<text x="77.5" y="178.7">GPIO12</text>
<text x="100.5" y="178.7">GPIO19</text>
<text x="100.5" y="176.2">GPIO20</text>
<text x="131.2" y="175.2">J4</text>
<text x="147.4" y="174.7">+3.3V</text>
<text x="167.6" y="179.1">100nF</text>
<text x="168.6" y="176.8">C23</text>
<text x="185.2" y="174.7">VIN</text>
<text x="249" y="177.1" transform="rotate(-90 249 177.1)">5.6V 5W</text>
<text x="254.7" y="176.7">10uF/16V</text>
<text x="276.3" y="176.2">100nF</text>
<text x="289.6" y="175.9">100nF</text>
<text x="77.5" y="181.3">GPIO13</text>
<text x="77.5" y="183.8">GND</text>
<text x="100.5" y="181.3">GPIO18</text>
<text x="103" y="183.8">GND</text>
<text x="120.8" y="182.5" transform="rotate(-90 120.8 182.5)">+5V</text>
<text x="132.5" y="182.3" transform="rotate(-90 132.5 182.3)">IO</text>
<text x="77.5" y="186.3">GPIO14</text>
<text x="77.5" y="188.9">GPIO15</text>
<text x="100.5" y="188.9">GPIO16</text>
<text x="100.5" y="186.3">GPIO17</text>
<text x="117.3" y="191.2">GNDPWR</text>
<text x="281.8" y="188">GNDPWR</text>
<text x="68.7" y="201.6">GNDPWR</text>
<text x="106.8" y="201.3">GNDPWR PWR_FLAG</text>
<text x="207.2" y="256.4">S1</text>
<text x="222.5" y="256.4">S2</text>
<text x="186.9" y="268.7">H1</text>
<text x="206.2" y="268.4">H2</text>
<text x="222.2" y="268.4">H3</text>
<text x="238" y="267.7">H4</text>
<text x="231.3" y="275.3">GNDPWR</text>
<text x="180.2" y="276.4">GNDPWR</text>
<text x="199.5" y="276.1">GNDPWR</text>
<text x="215.5" y="276.1">GNDPWR</text>
</g>
<g font-size="1.8" fill="#a90000">
<text x="256.1" y="60">10</text>
<text x="256.6" y="57.4">9</text>
<text x="282" y="60">7</text>
<text x="282" y="57.4">8</text>
<text x="109.8" y="62.5">TN</text>
<text x="110.5" y="65.1">T</text>
<text x="256.1" y="62.5">11</text>
<text x="256.1" y="65.1">12</text>
<text x="282" y="65.1">5</text>
<text x="282" y="62.5">6</text>
<text x="109.7" y="67.6">RN</text>
<text x="110.4" y="70.1">R</text>
<text x="256.1" y="67.6">13</text>
<text x="256.1" y="70.1">14</text>
<text x="282" y="70.1">3</text>
<text x="282" y="67.6">4</text>
<text x="110.4" y="72.7">S</text>
<text x="256.1" y="72.7">15</text>
<text x="256.1" y="75.2">16</text>
<text x="282" y="75.2">1</text>
<text x="282" y="72.7">2</text>
<text x="262.9" y="106.4" transform="rotate(-90 262.9 106.4)">1</text>
<text x="262.9" y="114.1" transform="rotate(-90 262.9 114.1)">2</text>
<text x="232.9" y="128.8">1</text>
<text x="164.6" y="135.7">2</text>
<text x="229.4" y="133.4" transform="rotate(-90 229.4 133.4)">2</text>
<text x="336.4" y="137.5">1</text>
<text x="75.2" y="139.7">1</text>
<text x="75.2" y="142.3">2</text>
<text x="107.7" y="142.3">39</text>
<text x="107.7" y="139.7">40</text>
<text x="168.7" y="140.2" transform="rotate(-90 168.7 140.2)">1</text>
<text x="336.4" y="140">2</text>
<text x="75.2" y="144.8">3</text>
<text x="75.2" y="147.4">4</text>
<text x="75.2" y="149.9">5</text>
<text x="107.7" y="149.9">36</text>
<text x="107.7" y="147.4">37</text>
<text x="107.7" y="144.8">38</text>
<text x="75.2" y="152.4">6</text>
<text x="75.2" y="155">7</text>
<text x="107.7" y="155">34</text>
<text x="107.7" y="152.4">35</text>
<text x="182.4" y="156">6</text>
<text x="182.4" y="153.5">7</text>
<text x="75.2" y="157.5">8</text>
<text x="75.2" y="160.1">9</text>
<text x="107.7" y="160.1">32</text>
<text x="107.7" y="157.5">33</text>
<text x="182.4" y="158.5">5</text>
<text x="74.7" y="162.6">10</text>
<text x="74.7" y="165.1">11</text>
<text x="74.7" y="167.7">12</text>
<text x="107.7" y="167.7">29</text>
<text x="107.7" y="165.1">30</text>
<text x="107.7" y="162.6">31</text>
<text x="113.8" y="164.4">1</text>
<text x="121.4" y="164.4">2</text>
<text x="182.4" y="166.2">3</text>
<text x="182.4" y="162.3">4</text>
<text x="278.9" y="165.4">3</text>
<text x="291.6" y="165.4">1</text>
<text x="74.7" y="170.2">13</text>
<text x="74.7" y="172.8">14</text>
<text x="107.7" y="172.8">27</text>
<text x="107.7" y="170.2">28</text>
<text x="125.1" y="172.8">1</text>
<text x="182.4" y="173.8">1</text>
<text x="182.4" y="170">2</text>
<text x="285.5" y="172.5" transform="rotate(-90 285.5 172.5)">2</text>
<text x="74.7" y="175.3">15</text>
<text x="74.7" y="177.8">16</text>
<text x="107.7" y="177.8">25</text>
<text x="107.7" y="175.3">26</text>
<text x="125.1" y="175.3">2</text>
<text x="125.1" y="177.8">3</text>
<text x="74.7" y="180.4">17</text>
<text x="74.7" y="182.9">18</text>
<text x="74.7" y="185.5">19</text>
<text x="107.7" y="185.5">22</text>
<text x="107.7" y="182.9">23</text>
<text x="107.7" y="180.4">24</text>
<text x="125.1" y="180.4">4</text>
<text x="125.1" y="182.9">5</text>
<text x="125.1" y="185.5">6</text>
<text x="74.7" y="188">20</text>
<text x="107.7" y="188">21</text>
</g>
<text font-size="1.8" fill="#0000c2" x="285.2" y="135.7">BCI filter (VK3YE)</text>
<g font-size="1.4" fill="#a90000">
<text x="221.1" y="46">2</text>
<text x="228.7" y="46">1</text>
<text x="289.7" y="49.8">2</text>
<text x="297.3" y="49.8">1</text>
<text x="240.1" y="57.4">2</text>
<text x="247.8" y="57.4">1</text>
<text x="338.1" y="63.2" transform="rotate(-90 338.1 63.2)">1</text>
<text x="363.5" y="63.2" transform="rotate(-90 363.5 63.2)">1</text>
<text x="150.9" y="70" transform="rotate(-90 150.9 70)">1</text>
<text x="160.9" y="66.8">1</text>
<text x="168.5" y="66.8">2</text>
<text x="240.1" y="70.1">1</text>
<text x="247.8" y="70.1">2</text>
<text x="338.1" y="70.8" transform="rotate(-90 338.1 70.8)">2</text>
<text x="363.5" y="70.8" transform="rotate(-90 363.5 70.8)">2</text>
<text x="150.9" y="77.6" transform="rotate(-90 150.9 77.6)">2</text>
<text x="231.3" y="104.4">2</text>
<text x="238.9" y="104.4">1</text>
<text x="247.8" y="104.4">2</text>
<text x="255.4" y="104.4">1</text>
<text x="272.5" y="168.6" transform="rotate(-90 272.5 168.6)">1</text>
<text x="297.9" y="168.6" transform="rotate(-90 297.9 168.6)">1</text>
<text x="272.5" y="176.2" transform="rotate(-90 272.5 176.2)">2</text>
<text x="297.9" y="176.2" transform="rotate(-90 297.9 176.2)">2</text>
<text x="166" y="183.9">2</text>
<text x="173.6" y="183.9">1</text>
</g>
</svg>
